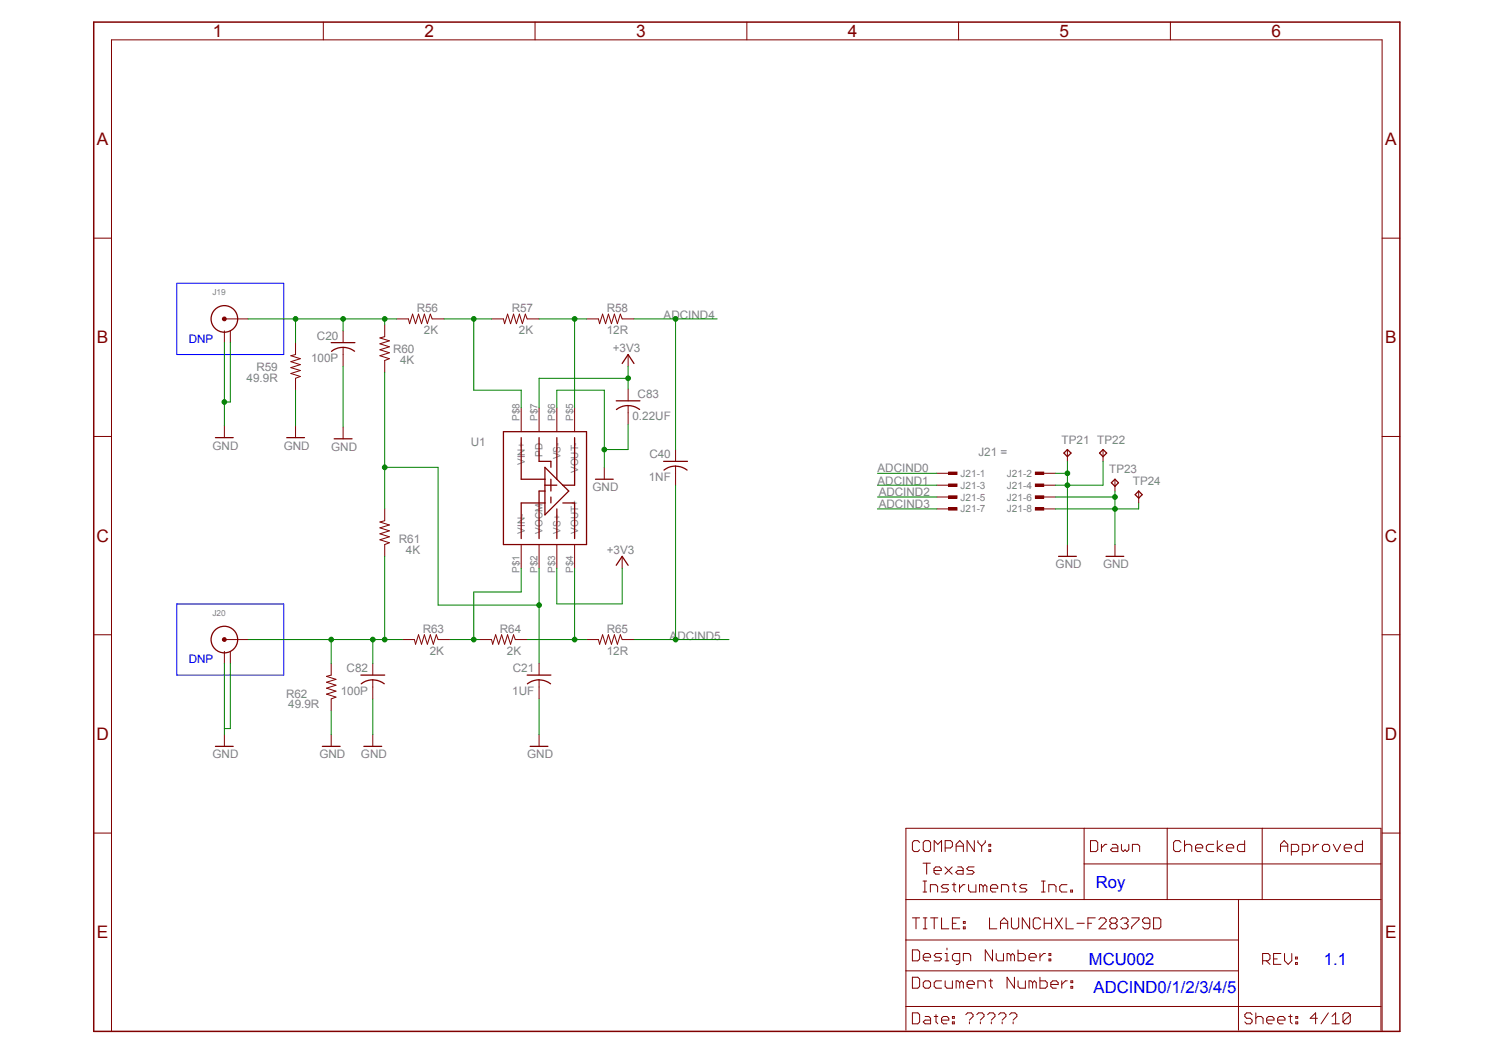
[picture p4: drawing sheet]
<svg xmlns="http://www.w3.org/2000/svg" width="297mm" height="210mm" viewBox="0 0 297 210" stroke-linecap="round" stroke-linejoin="round" font-family="sans-serif">
<path d="M35.2 56.4h21.3v14.1h-21.3zM35.2 120.2h21.3v14.1h-21.3z" fill="none" stroke="#00f" stroke-width=".2"/>
<g fill="none" stroke="#800000" stroke-width=".2">
<path d="M64.3 4.4v3.5M106.4 4.4v3.5M148.6 4.4v3.5M190.7 4.4v3.5M232.9 4.4v3.5M18.6 47.4h3.6M275 47.4h3.5M58.8 68.2v2.3l-.9 .3 1.9 .6-1.9 .6 1.9 .6-1.9 .5 1.9 .6-1.9 .6 1.9 .6-1 .4v2.3M68.3 65.8v2.4M68.3 69.1v3.8M76.5 64.6v2.4l-.9 .2 1.9 .6-1.9 .6 1.9 .6-1.9 .6 1.9 .6-1.9 .6 1.9 .6-1 .3v2.4M78.9 63.5h2.4l.2 .9 .6-1.9 .6 1.9 .6-1.9 .6 1.9 .5-1.9 .6 1.9 .6-1.9 .4 1h2.3"/>
<path d="M97.8 63.5h2.4l.2 .9 .6-1.9 .6 1.9 .6-1.9 .5 1.9 .6-1.9 .6 1.9 .6-1.9 .4 1h2.4M116.7 63.5h2.4l.2 .9 .6-1.9 .6 1.9 .6-1.9 .5 1.9 .6-1.9 .6 1.9 .6-1.9 .4 1h2.3M125 70.5v2.4M125 77.4v2.3M18.6 86.8h3.6M58.8 84.7v2.4M68.3 85v2.3M120.2 93v2.3M125 80.7v3.8M134.4 89.4v2.4M134.4 92.7v3.8M212.4 89.4v2.4"/>
<path d="M219.5 89.4v2.4M221.8 95.3v2.4M226.5 97.7v2.4M275 86.8h3.5M76.5 101.3v2.3l-.9 .3 1.9 .6-1.9 .5 1.9 .6-1.9 .6 1.9 .6-1.9 .6 1.9 .6-1 .3v2.4M123.8 110.7v2.4M212.4 108.3v2.4M18.6 126.3h3.6M65.9 132v2.3l-.9 .3 1.8 .6-1.8 .5 1.8 .6-1.8 .6 1.8 .6-1.8 .6 1.8 .6-.9 .4v2.3M74.2 132v2.3M74.2 135.3v3.8M80.1 127.2h2.3l.3 1 .6-1.9 .6 1.9 .5-1.9 .6 1.9 .6-1.9 .6 1.9 .6-1.9 .4 .9h2.3"/>
<path d="M95.4 127.2h2.4l.2 1 .6-1.9 .6 1.9 .6-1.9 .6 1.9 .6-1.9 .6 1.9 .6-1.9 .3 .9h2.4M107.3 132v2.3M107.3 135.3v3.8M116.7 127.2h2.4l.2 1 .6-1.9 .6 1.9 .6-1.9 .5 1.9 .6-1.9 .6 1.9 .6-1.9 .4 .9h2.3M275 126.3h3.5M65.9 146.1v2.4M74.2 146.1v2.4M107.3 146.1v2.4M18.6 165.7h3.6M180.2 179h94.5M183 167.6l-.4-.3h-.7l-.4 .3v1.5l.4 .3h.7l.4-.3M183.6 171.7h1.5"/>
<path d="M183.6 177.5h.8M183.6 175.3h.8M183.7 167.6l.4-.3h.7l.3 .3v1.5l-.3 .3h-.7l-.4-.3zM184 175.3v2.2M184.4 171.7v2.2M185.8 173.2h1.5v-.4l-.4-.3h-.7l-.4 .3v.8l.4 .3h.7M186.5 177.5v-1.1l-.3-.4h-1.1v1.5M187.3 169.4v-2.1l-.7 .7-.7-.7v2.1M188 172.5l1.4 1.4M188 168.7h1.1l.4-.3v-.8l-.4-.3h-1.1v2.1M188.7 176h-1.1l-.3 .4 .3 .3h.8l.3 .4-.3 .4h-1.1M189.4 172.5l-1.4 1.4"/>
<path d="M189.4 176h.8M189.8 175.7v1.4l.4 .4M190.2 168.4h1.5M190.5 172.5h.8l.3 .3v1.1h-1.1l-.3-.3 .3-.4h1.1M190.9 176v1.5M191.7 169.4v-1.4l-.8-.7-.7 .7v1.4M192 176h-.4l-.7 .7M193.8 172.5h-1.1l-.4 .3 .4 .4h.7l.4 .4-.4 .3h-1.1M193.8 167.3v2.1l-1.4-2.1v2.1M194.2 176v1.5h-1.1l-.4-.4v-1.1M194.6 167.3v.3l.7 .8M195.3 168.4v1"/>
<path d="M195.6 176.4l-.4-.4h-.3v1.5M195.6 176.4v1.1M195.6 176.4l.4-.4 .3 .4v1.1M196 167.3v.3l-.7 .8M196.7 168h.4v.4h-.4zM196.7 169.1h.4v.3h-.4zM197.1 176.7h1.4v-.3l-.4-.4h-.7l-.3 .4v.7l.3 .4h.7M200.7 177.5v-1.1l-.4-.4h-1.1v1.5M201.4 176h.7M201.8 175.7v1.4l.3 .4M204.3 176h-1.1l-.3 .4 .3 .3h.7l.4 .4-.4 .4h-1M207.2 177.5h.7"/>
<path d="M207.2 175.3h.7M207.6 175.3v2.2M210.1 177.5v-1.1l-.4-.4h-1v1.5M212.3 176h-1.1l-.4 .4v.7l.4 .4h1.1M213 177.1h.4v.4h-.4zM215.7 164.8v14.2M215.7 171.9h59M217 167.3h1l.4 .3v1.5l-.4 .3h-1zM219.1 168v1.4M220.2 168h-.3l-.8 .7M221.3 168h.7l.4 .4v1h-1.1l-.4-.3 .4-.4h1.1M223.1 168v1.1l.4 .3 .3-.3 .4 .3 .4-.3v-1.1"/>
<path d="M225.3 169.4v-1.4h1.1l.3 .4v1M232.2 164.8v14.2M234.9 167.6l-.3-.3h-.8l-.3 .3v1.5l.3 .3h.8l.3-.3M235.7 168.4l.3-.4h.7l.4 .4v1M235.7 167.3v2.1M237.8 168.7h1.5v-.3l-.4-.4h-.7l-.4 .4v.7l.4 .3h.7M241.5 168h-1.1l-.4 .4v.7l.4 .3h1.1M242.2 167.3v2.1M243.3 168l-1.1 .7 1.1 .7M244 168.7h1.4v-.3l-.3-.4h-.7l-.4 .4v.7l.4 .3h.7M246.4 179v26M247.6 167.3v2.1h-1.1l-.3-.3v-.7l.3-.4h1.1"/>
<path d="M251.1 164.8v14.2M254.8 168.4h1.4M256.2 169.4v-1.4l-.7-.7-.7 .7v1.4M256.9 169.4h1.1l.4-.3v-.7l-.4-.4h-1.1v2.2M259.1 169.4h1.1l.4-.3v-.7l-.4-.4h-1.1v2.2M261.3 168v1.4M262.4 168h-.4l-.7 .7M263.5 168h.7l.3 .4v.7l-.3 .3h-.7l-.4-.3v-.7zM265.3 168l.7 1.4 .7-1.4M267.4 168.7h1.5v-.3l-.4-.4h-.7l-.4 .4v.7l.4 .3h.7M271.1 167.3v2.1h-1.1l-.4-.3v-.7l.4-.4h1.1M275 165.7h3.5"/>
<path d="M180.2 193.2h66.2M180.2 187h66.2M181.5 189h1.1l.4 .3v1.5l-.4 .4h-1.1zM181.5 194.4h1.1l.4 .4v1.5l-.4 .3h-1.1zM181.5 182.6h1.5M182.2 182.6v2.2M183.7 195.5l.4-.4h.7l.3 .4v.8l-.3 .3h-.7l-.4-.3zM183.7 182.6h.7M183.7 184.8h.7M183.7 190.5h1.4v-.4l-.3-.4h-.7l-.4 .4v.7l.4 .4h.7M184.1 182.6v2.2M185.1 182.6h1.5"/>
<path d="M185.9 182.6v2.2M187.3 182.6v2.2h1.5M187.3 195.1h-1.1l-.3 .4v.8l.3 .3h1.1M187.3 189.7h-1.1l-.3 .4 .3 .4h.8l.3 .3-.3 .4h-1.1M188 189.7h.4v1.5M188 191.2h.8M188.4 188.6v.4M189.5 195.1v1.5h-1.1l-.4-.3v-1.2M189.5 183.7h.7M190.9 195.5l-.3-.4h-.4v1.5M190.9 182.6h-1.4v2.2h1.4M190.9 195.5l.4-.4 .4 .4v1.1"/>
<path d="M190.9 195.5v1.1M190.9 191.2h-1l-.4-.4v-.7l.4-.4h1v1.8l-.3 .4h-.4M191.7 184.4h.3v.4h-.3zM191.7 183.3h.3v.4h-.3zM192.4 195.9h1.4v-.4l-.3-.4h-.7l-.4 .4v.8l.4 .3h.7M193.1 191.2v-1.1l-.3-.4h-1.1v1.5M194.6 196.6v-1.5h1.1l.3 .4v1.1M196.7 195.1h.8M196.9 182.6v2.2h1.4M197.1 194.8v1.5l.4 .3M197.5 189v2.2l-1.5-2.2v2.2M198.2 189.7v1.1l.4 .4h1v-1.5"/>
<path d="M199.1 183.7h1.4M199.1 184.8v-1.5l.7-.7 .7 .7v1.5M201.1 190.1l-.4-.4h-.3v1.5M201.1 190.1l.4-.4 .3 .4v1.1M201.1 190.1v1.1M201.8 194.4v2.2l-1.4-2.2v2.2M202.5 189v2.2h1.1l.4-.4v-.7l-.4-.4h-1.1M202.7 182.6v1.8l-.4 .4h-.7l-.4-.4v-1.8M204 195.1v1.5h-1.1l-.4-.3v-1.2M204.7 190.5h1.5v-.4l-.4-.4h-.7l-.4 .4v.7l.4 .4h.7M204.9 182.6v2.2l-1.5-2.2v2.2M205.4 195.5v1.1"/>
<path d="M205.4 195.5l.4-.4 .4 .4v1.1M205.4 195.5l-.3-.4h-.4v1.5M206.9 194.4v2.2h1.1l.3-.3v-.8l-.3-.4h-1.1M206.9 189.7v1.5M207 183l-.3-.4h-.8l-.3 .4v1.4l.3 .4h.8l.3-.4M207.8 183.7h1.4M207.8 182.6v2.2M208 189.7h-.4l-.7 .8M208.7 189.7h.4v.4h-.4zM208.7 190.8h.4v.4h-.4zM209.1 195.9h1.4v-.4l-.3-.4h-.8l-.3 .4v.8l.3 .3h.8M209.2 182.6v2.2"/>
<path d="M209.9 182.6l1.5 2.2M211.2 195.1v1.5M211.4 182.6l-1.5 2.2M212.1 182.6v2.2h1.5M212.3 195.1h-.3l-.8 .8M213.1 196.3h.3v.3h-.3zM213.1 195.1h.3v.4h-.3zM214.3 183.7h1.4M216.5 183.7h.7M217.9 182.6h-1.4v2.2M218.6 183l.4-.4h.7l.4 .4v.3l-1.5 1.5h1.5M221.2 183.7l-.4 .4v.3l.4 .4h.7l.3-.4v-.3l-.3-.4"/>
<path d="M221.2 183.7h.7M221.9 183.7l.3-.4v-.3l-.3-.4h-.7l-.4 .4v.3l.4 .4M223 183l.4-.4h.7l.3 .4v.3l-.3 .4M223.7 183.7h.4M224.1 183.7l.3 .4v.3l-.3 .4h-.7l-.4-.4M225.1 182.6h1.5v.4l-1.5 1.4v.4M228.8 183.7h-1.1l-.4-.4v-.3l.4-.4h.7l.4 .4v1.4l-.4 .4h-.7l-.4-.4M229.5 182.6h1.1l.3 .4v1.4l-.3 .4h-1.1zM251.2 191.1h1.1l.4-.3v-.7l-.4-.4h-1.1v2.2M251.9 191.1l.8 .8M253.4 190.8h.7M254.8 189.7h-1.4v2.2h1.4"/>
<path d="M255.6 189.7v1.4l.7 .8 .7-.8v-1.4M257.7 191.5h.4v.4h-.4zM257.7 190.4h.4v.4h-.4zM22.2 205.2v-197.3h252.8v197.3M180.2 200.3h94.5M181.5 201.5h1.1l.4 .4v1.4l-.4 .4h-1.1zM184.1 202.2h.7l.3 .4v1.1h-1l-.4-.4 .4-.3h1M185.9 202.2h.7M186.2 201.9v1.4l.4 .4M187.3 203h1.5v-.4l-.4-.4h-.7l-.4 .4v.7l.4 .4h.7M189.5 203.3h.4v.4h-.4zM189.5 202.2h.4v.4h-.4z"/>
<path d="M192.2 201.9l.3-.4h.7l.4 .4v.3l-.7 .8M192.9 203.3v.4M194.3 201.9l.4-.4h.7l.4 .4v.3l-.7 .8M195.1 203.3v.4M196.5 201.9l.4-.4h.7l.4 .4v.3l-.8 .8M197.2 203.3v.4M198.7 201.9l.3-.4h.8l.3 .4v.3l-.7 .8M199.4 203.3v.4M200.9 201.9l.3-.4h.7l.4 .4v.3l-.7 .8M201.6 203.3v.4M246.4 205.2h28.3M249.1 201.9l-.3-.4h-.8l-.3 .4v.3l.3 .4h.8l.3 .4v.3l-.3 .4h-.8l-.3-.4"/>
<path d="M249.9 202.6l.3-.4h.7l.4 .4v1.1M249.9 201.5v2.2M252 203h1.5v-.4l-.4-.4h-.7l-.4 .4v.7l.4 .4h.7M254.2 203h1.5v-.4l-.4-.4h-.7l-.4 .4v.7l.4 .4h.7M256.4 202.2h.7M256.7 201.9v1.4l.4 .4M257.8 203.3h.4v.4h-.4zM257.8 202.2h.4v.4h-.4zM262.1 202.6h-1.4l1-1.1v2.2M264.3 201.5l-1.5 2.2M265 203.7h1.5M265 202.2l.7-.7v2.2"/>
<path d="M268.6 201.9l-.3-.4h-.8l-.3 .4v1.4M268.6 201.9l-1.4 1.4M268.6 201.9v1.4l-.3 .4h-.8l-.3-.4M274.7 205v-40.2h-94.5v40.2"/>
</g>
<path d="M18.6 4.4h259.9v200.8h-259.9z" fill="none" stroke="#800000" stroke-width=".3"/>
<g fill="none" stroke="#800000" stroke-width=".25">
<path d="M65.9 68.2h4.7M68.3 69.1l1.4 .3 .8 .5M68.3 69.1l-1 .1-1.3 .7M122.6 79.7h4.7M126.1 72.3l-1.1-1.8-1.2 1.8M57 87.1h3.6M66.5 87.3h3.5M118.5 95.3h3.5M125 80.7l-1 .1-1.4 .7M125 80.7l1.4 .3 .9 .5M132 91.8h4.8M134.4 92.7l-1.5 .3-.8 .5"/>
<path d="M134.4 92.7l1 .2 1.3 .6M211.7 90.1l.7-.7 .7 .7-.7 .8zM218.8 90.1l.7-.7 .7 .7-.7 .8zM221.1 96l.7-.7 .7 .7-.7 .8zM226.5 97.7l.7 .7-.7 .7-.7-.7zM125 112.5l-1.2-1.8-1.2 1.8M210.6 110.7h3.5M71.8 134.3h4.7M74.2 135.3l.9 .1 1.4 .7M74.2 135.2l-1.5 .3-.8 .6M104.9 134.3h4.7M107.3 135.2l-1.5 .3-.9 .6"/>
<path d="M107.3 135.3l.9 .1 1.3 .7M64.1 148.5h3.6M72.4 148.5h3.5M105.5 148.5h3.5"/>
</g>
<path d="M188.7 93.9h1.7v.5h-1.7z" fill-rule="evenodd" fill="#800000"/>
<path d="M186.4 94.2h2.3M188.7 93.9h1.7v.5h-1.7z" fill="none" stroke="#800000" stroke-width=".2"/>
<path d="M206 93.9h1.6v.5h-1.6z" fill-rule="evenodd" fill="#800000"/>
<path d="M206 93.9h1.6v.5h-1.6zM207.6 94.2h2.4" fill="none" stroke="#800000" stroke-width=".2"/>
<path d="M188.7 96.3h1.7v.5h-1.7z" fill-rule="evenodd" fill="#800000"/>
<path d="M186.4 96.5h2.3M188.7 96.3h1.7v.5h-1.7z" fill="none" stroke="#800000" stroke-width=".2"/>
<path d="M206 96.3h1.6v.5h-1.6z" fill-rule="evenodd" fill="#800000"/>
<path d="M206 96.3h1.6v.5h-1.6zM207.6 96.5h2.4" fill="none" stroke="#800000" stroke-width=".2"/>
<path d="M188.7 98.7h1.7v.4h-1.7z" fill-rule="evenodd" fill="#800000"/>
<path d="M186.4 98.9h2.3M188.7 98.7h1.7v.4h-1.7z" fill="none" stroke="#800000" stroke-width=".2"/>
<path d="M206 98.7h1.6v.4h-1.6z" fill-rule="evenodd" fill="#800000"/>
<path d="M206 98.7h1.6v.4h-1.6zM207.6 98.9h2.4" fill="none" stroke="#800000" stroke-width=".2"/>
<path d="M188.7 101h1.7v.5h-1.7z" fill-rule="evenodd" fill="#800000"/>
<path d="M186.4 101.3h2.3M188.7 101h1.7v.5h-1.7z" fill="none" stroke="#800000" stroke-width=".2"/>
<path d="M206 101h1.6v.5h-1.6z" fill-rule="evenodd" fill="#800000"/>
<path d="M103.7 81.2v4.7M107.3 81.2v4.7M110.8 81.2v4.7M114.3 81.2v4.7M103.7 108.3v4.8M107.3 108.3v4.8M110.8 108.3v4.8M114.3 108.3v4.8M206 101h1.6v.5h-1.6zM207.6 101.3h2.4" fill="none" stroke="#800000" stroke-width=".2"/>
<g fill="none" stroke="#800000" stroke-width=".25">
<path d="M100.2 85.9h16.5v22.4h-16.5zM103.7 87.1v8.2h4.7M107.3 87.1v4.7h2.3v1.2M108.4 97.7h-1.1v9.5M108.4 93l4.8 4.7-4.8 4.7zM108.4 96.5h2.4M109.6 95.3v2.4M109.6 98.9v1.2M110.8 87.1v8.2M114.3 87.1v9.4h-2.3M108.4 100.1h-4.7v7.1M110.8 101.3v5.9"/>
<path d="M112 100.1h2.3v7.1"/>
</g>
<path d="M44.3 63.3a.38 .38 0 0 1 .6-.1 .38 .38 0 0 1-.1 .6 .38 .38 0 0 1-.5-.3l.3-.2 .2 .2-.2 .1-.3-.1z" fill-rule="evenodd" fill="#800000"/>
<path d="M44.3 63.3a.38 .38 0 0 1 .6-.1 .38 .38 0 0 1-.1 .6 .38 .38 0 0 1-.5-.3l.3-.2 .2 .2-.2 .1-.3-.1zM44.6 63.5h4.8M44.6 65.8v2.4M45.8 65.8v2.4" fill="none" stroke="#800000" stroke-width=".2"/>
<circle cx="44.6" cy="63.5" r="2.65" fill="none" stroke="#800000" stroke-width=".25"/>
<path d="M44.3 127.1a.38 .38 0 0 1 .6-.1 .38 .38 0 0 1-.1 .6 .38 .38 0 0 1-.5-.4l.3-.1 .2 .1-.2 .2-.3-.2z" fill-rule="evenodd" fill="#800000"/>
<path d="M44.6 84.7v2.4M221.8 108.3v2.4M44.3 127.1a.38 .38 0 0 1 .6-.1 .38 .38 0 0 1-.1 .6 .38 .38 0 0 1-.5-.4l.3-.1 .2 .1-.2 .2-.3-.2zM44.6 127.2h4.8M44.6 129.6v2.4M45.8 129.6v2.4M44.6 146.1v2.4" fill="none" stroke="#800000" stroke-width=".2"/>
<g fill="none" stroke="#800000" stroke-width=".25">
<path d="M42.9 87.1h3.5M220 110.7h3.6M42.9 148.5h3.5"/>
<circle cx="44.6" cy="127.2" r="2.65"/>
</g>
<path d="M58.8 77.6v7.1M68.3 72.9v12.1M110.8 81.2v-3.6h9.4v15.4M125 84.5v4.9h-4.8M74.2 139.1v7M107.3 139.1v7" fill="none" stroke="#008000" stroke-width=".2"/>
<circle cx="120.2" cy="89.4" r=".46" fill="#008000"/>
<g fill="none" stroke="#008000" stroke-width=".2">
<path d="M212.4 96.5v11.8M219.5 91.8v4.7h-9.5M44.6 132v14.1M45.8 132v13h-1.2M65.9 141.4v4.7"/>
<circle cx="120.2" cy="89.4" r=".46"/>
</g>
<circle cx="212.4" cy="96.5" r=".46" fill="#008000"/>
<g fill="none" stroke="#008000" stroke-width=".2">
<path d="M210 94.2h2.4M212.4 91.8v4.7"/>
<circle cx="212.4" cy="96.5" r=".46"/>
</g>
<circle cx="212.4" cy="94.2" r=".46" fill="#008000"/>
<g fill="none" stroke="#008000" stroke-width=".2">
<path d="M210 98.9h11.8M221.8 97.7v3.6M226.5 100.1v1.2h-16.5"/>
<circle cx="212.4" cy="94.2" r=".46"/>
</g>
<circle cx="221.8" cy="98.9" r=".46" fill="#008000"/>
<circle cx="221.8" cy="98.9" r=".46" fill="none" stroke="#008000" stroke-width=".2"/>
<circle cx="221.8" cy="101.3" r=".46" fill="#008000"/>
<g fill="none" stroke="#008000" stroke-width=".2">
<path d="M44.6 68.2v16.5M45.8 68.2v11.8h-1.2M221.8 101.3v7"/>
<circle cx="221.8" cy="101.3" r=".46"/>
</g>
<circle cx="44.6" cy="80" r=".46" fill="#008000"/>
<g fill="none" stroke="#008000" stroke-width=".2">
<path d="M125 72.9v4.5M125 75.3h-17.7v5.9"/>
<circle cx="44.6" cy="80" r=".46"/>
</g>
<circle cx="125" cy="75.3" r=".46" fill="#008000"/>
<g fill="none" stroke="#008000" stroke-width=".2">
<path d="M49.4 63.5h29.5M58.8 63.5v4.7M68.3 63.5v2.3M76.5 63.5v1.1M110.8 113.1v7.1h13v-7.1"/>
<circle cx="125" cy="75.3" r=".46"/>
</g>
<circle cx="68.3" cy="63.5" r=".46" fill="#008000"/>
<circle cx="68.3" cy="63.5" r=".46" fill="none" stroke="#008000" stroke-width=".2"/>
<circle cx="58.8" cy="63.5" r=".46" fill="#008000"/>
<circle cx="58.8" cy="63.5" r=".46" fill="none" stroke="#008000" stroke-width=".2"/>
<circle cx="76.5" cy="63.5" r=".46" fill="#008000"/>
<g fill="none" stroke="#008000" stroke-width=".2">
<path d="M107.3 63.5h9.4M114.3 63.5v17.7"/>
<circle cx="76.5" cy="63.5" r=".46"/>
</g>
<circle cx="114.3" cy="63.5" r=".46" fill="#008000"/>
<g fill="none" stroke="#008000" stroke-width=".2">
<path d="M88.3 63.5h9.5M94.3 63.5v14.1h9.4v3.6"/>
<circle cx="114.3" cy="63.5" r=".46"/>
</g>
<circle cx="94.3" cy="63.5" r=".46" fill="#008000"/>
<g fill="none" stroke="#008000" stroke-width=".2">
<path d="M76.5 110.7v16.5M49.4 127.2h30.7M65.9 127.2v4.8M74.2 127.2v4.8"/>
<circle cx="94.3" cy="63.5" r=".46"/>
</g>
<circle cx="76.5" cy="127.2" r=".46" fill="#008000"/>
<circle cx="76.5" cy="127.2" r=".46" fill="none" stroke="#008000" stroke-width=".2"/>
<circle cx="74.2" cy="127.2" r=".46" fill="#008000"/>
<circle cx="74.2" cy="127.2" r=".46" fill="none" stroke="#008000" stroke-width=".2"/>
<circle cx="65.9" cy="127.2" r=".46" fill="#008000"/>
<g fill="none" stroke="#008000" stroke-width=".2">
<path d="M103.7 113.1v4.7h-9.4v9.4M89.5 127.2h5.9"/>
<circle cx="65.9" cy="127.2" r=".46"/>
</g>
<circle cx="94.3" cy="127.2" r=".46" fill="#008000"/>
<g fill="none" stroke="#008000" stroke-width=".2">
<path d="M114.3 113.1v14.1M104.9 127.2h11.8"/>
<circle cx="94.3" cy="127.2" r=".46"/>
</g>
<circle cx="114.3" cy="127.2" r=".46" fill="#008000"/>
<g fill="none" stroke="#008000" stroke-width=".2">
<path d="M134.4 96.5v30.7M126.1 127.2h18.9"/>
<circle cx="114.3" cy="127.2" r=".46"/>
</g>
<circle cx="134.4" cy="127.2" r=".46" fill="#008000"/>
<g fill="none" stroke="#008000" stroke-width=".2">
<path d="M126.1 63.5h16.6M134.4 63.5v25.9"/>
<circle cx="134.4" cy="127.2" r=".46"/>
</g>
<circle cx="134.4" cy="63.5" r=".46" fill="#008000"/>
<g fill="none" stroke="#008000" stroke-width=".2">
<path d="M76.5 74.1v27.2M76.5 93h10.7v27.4h20.1M107.3 113.1v18.9"/>
<circle cx="134.4" cy="63.5" r=".46"/>
</g>
<circle cx="76.5" cy="93" r=".46" fill="#008000"/>
<circle cx="76.5" cy="93" r=".46" fill="none" stroke="#008000" stroke-width=".2"/>
<circle cx="107.3" cy="120.4" r=".46" fill="#008000"/>
<g fill="none" stroke="#008000" stroke-width=".2">
<path d="M174.6 94.2h11.8M174.6 96.5h11.8M174.6 98.9h11.8M174.6 101.3h11.8"/>
<circle cx="107.3" cy="120.4" r=".46"/>
</g>
<g font-size="3.4" fill="#800000">
<text x="42.3" y="7.4">1</text>
<text x="84.4" y="7.4">2</text>
<text x="126.6" y="7.4">3</text>
<text x="168.7" y="7.4">4</text>
<text x="210.8" y="7.4">5</text>
<text x="253" y="7.4">6</text>
<text x="19.3" y="28.9">A</text>
<text x="275.6" y="28.9">A</text>
<text x="19.3" y="68.3">B</text>
<text x="275.6" y="68.3">B</text>
<text x="19.2" y="107.8">C</text>
<text x="275.5" y="107.8">C</text>
<text x="19.2" y="147.2">D</text>
<text x="275.5" y="147.2">D</text>
<text x="19.3" y="186.7">E</text>
<text x="275.6" y="186.7">E</text>
</g>
<g font-size="3.3" fill="#00f">
<text x="218" y="176.6">Roy</text>
<text x="216.6" y="192">MCU002</text>
<text x="263.4" y="192">1.1</text>
<text x="217.6" y="197.6">ADCIND0/1/2/3/4/5</text>
</g>
<g font-size="2.3" fill="#808080">
<text x="82.9" y="62.1">R56</text>
<text x="101.8" y="62.1">R57</text>
<text x="120.7" y="62.1">R58</text>
<text x="132" y="63.5">ADCIND4</text>
<text x="63.1" y="67.6">C20</text>
<text x="78.2" y="70.3">R60</text>
<text x="84.3" y="66.5">2K</text>
<text x="103.2" y="66.5">2K</text>
<text x="120.7" y="66.5">12R</text>
<text x="121.9" y="70.1">+3V3</text>
<text x="49.1" y="76">49.9R</text>
<text x="51" y="73.9">R59</text>
<text x="61.9" y="72.1">100P</text>
<text x="79.6" y="72.4">4K</text>
<text x="125.8" y="83.6">0.22UF</text>
<text x="126.9" y="79.2">C83</text>
<text x="42.3" y="89.4">GND</text>
<text x="56.5" y="89.4">GND</text>
<text x="65.9" y="89.7">GND</text>
<text x="93.6" y="88.7">U1</text>
<text x="211.2" y="88.3">TP21 TP22</text>
<text x="129.1" y="95.7">1NF</text>
<text x="129.2" y="91.2">C40</text>
<text x="174.6" y="93.9">ADCIND0</text>
<text x="194.6" y="90.6">J21 =</text>
<text x="220.6" y="94.2">TP23</text>
<text x="117.9" y="97.7">GND</text>
<text x="174.6" y="96.5">ADCIND1</text>
<text x="174.8" y="98.7">ADCIND2</text>
<text x="174.8" y="101">ADCIND3</text>
<text x="225.4" y="96.5">TP24</text>
<text x="79.4" y="108.1">R61</text>
<text x="80.8" y="110.2">4K</text>
<text x="120.7" y="110.2">+3V3</text>
<text x="210" y="113.1">GND</text>
<text x="219.5" y="113.1">GND</text>
<text x="84.1" y="125.8">R63</text>
<text x="99.4" y="125.8">R64</text>
<text x="120.7" y="125.8">R65</text>
<text x="85.5" y="130.3">2K</text>
<text x="100.9" y="130.3">2K</text>
<text x="120.7" y="130.3">12R</text>
<text x="133.2" y="127.2">ADCIND5</text>
<text x="69" y="133.7">C82</text>
<text x="102" y="133.7">C21</text>
<text x="56.9" y="138.8">R62</text>
<text x="57.3" y="140.9">49.9R</text>
<text x="67.8" y="138.2">100P</text>
<text x="101.9" y="138.2">1UF</text>
<text x="42.3" y="150.9">GND</text>
<text x="63.5" y="150.9">GND</text>
<text x="71.8" y="150.9">GND</text>
<text x="104.9" y="150.9">GND</text>
</g>
<g font-size="2.3" fill="#00f">
<text x="37.5" y="68.2">DNP</text>
<text x="37.5" y="132">DNP</text>
</g>
<g font-size="2" fill="#808080">
<text x="103.4" y="83.7" transform="rotate(-90 103.4 83.7)">P$8</text>
<text x="106.9" y="83.7" transform="rotate(-90 106.9 83.7)">P$7</text>
<text x="110.4" y="83.7" transform="rotate(-90 110.4 83.7)">P$6</text>
<text x="114" y="83.7" transform="rotate(-90 114 83.7)">P$5</text>
<text x="104.4" y="92.6" transform="rotate(-90 104.4 92.6)">VIN+</text>
<text x="107.9" y="90.8" transform="rotate(-90 107.9 90.8)">PD</text>
<text x="111.5" y="91.4" transform="rotate(-90 111.5 91.4)">VS-</text>
<text x="115" y="94.1" transform="rotate(-90 115 94.1)">VOUT-</text>
<text x="191.1" y="94.9">J21-1</text>
<text x="200.3" y="94.9">J21-2</text>
<text x="191.1" y="97.2">J21-3</text>
<text x="191.1" y="99.6">J21-5</text>
<text x="191.1" y="102">J21-7</text>
<text x="200.3" y="97.2">J21-4</text>
<text x="200.3" y="99.6">J21-6</text>
<text x="200.3" y="102">J21-8</text>
<text x="104.4" y="106.2" transform="rotate(-90 104.4 106.2)">VIN-</text>
<text x="107.9" y="106.2" transform="rotate(-90 107.9 106.2)">VOCM</text>
<text x="111.5" y="106.2" transform="rotate(-90 111.5 106.2)">VS+</text>
<text x="115" y="106.2" transform="rotate(-90 115 106.2)">VOUT+</text>
<text x="103.4" y="114" transform="rotate(-90 103.4 114)">P$1</text>
<text x="106.9" y="114" transform="rotate(-90 106.9 114)">P$2</text>
<text x="110.4" y="114" transform="rotate(-90 110.4 114)">P$3</text>
<text x="114" y="114" transform="rotate(-90 114 114)">P$4</text>
</g>
<g font-size="1.7" fill="#808080">
<text x="42.3" y="58.7">J19</text>
<text x="42.3" y="122.5">J20</text>
</g>
</svg>
